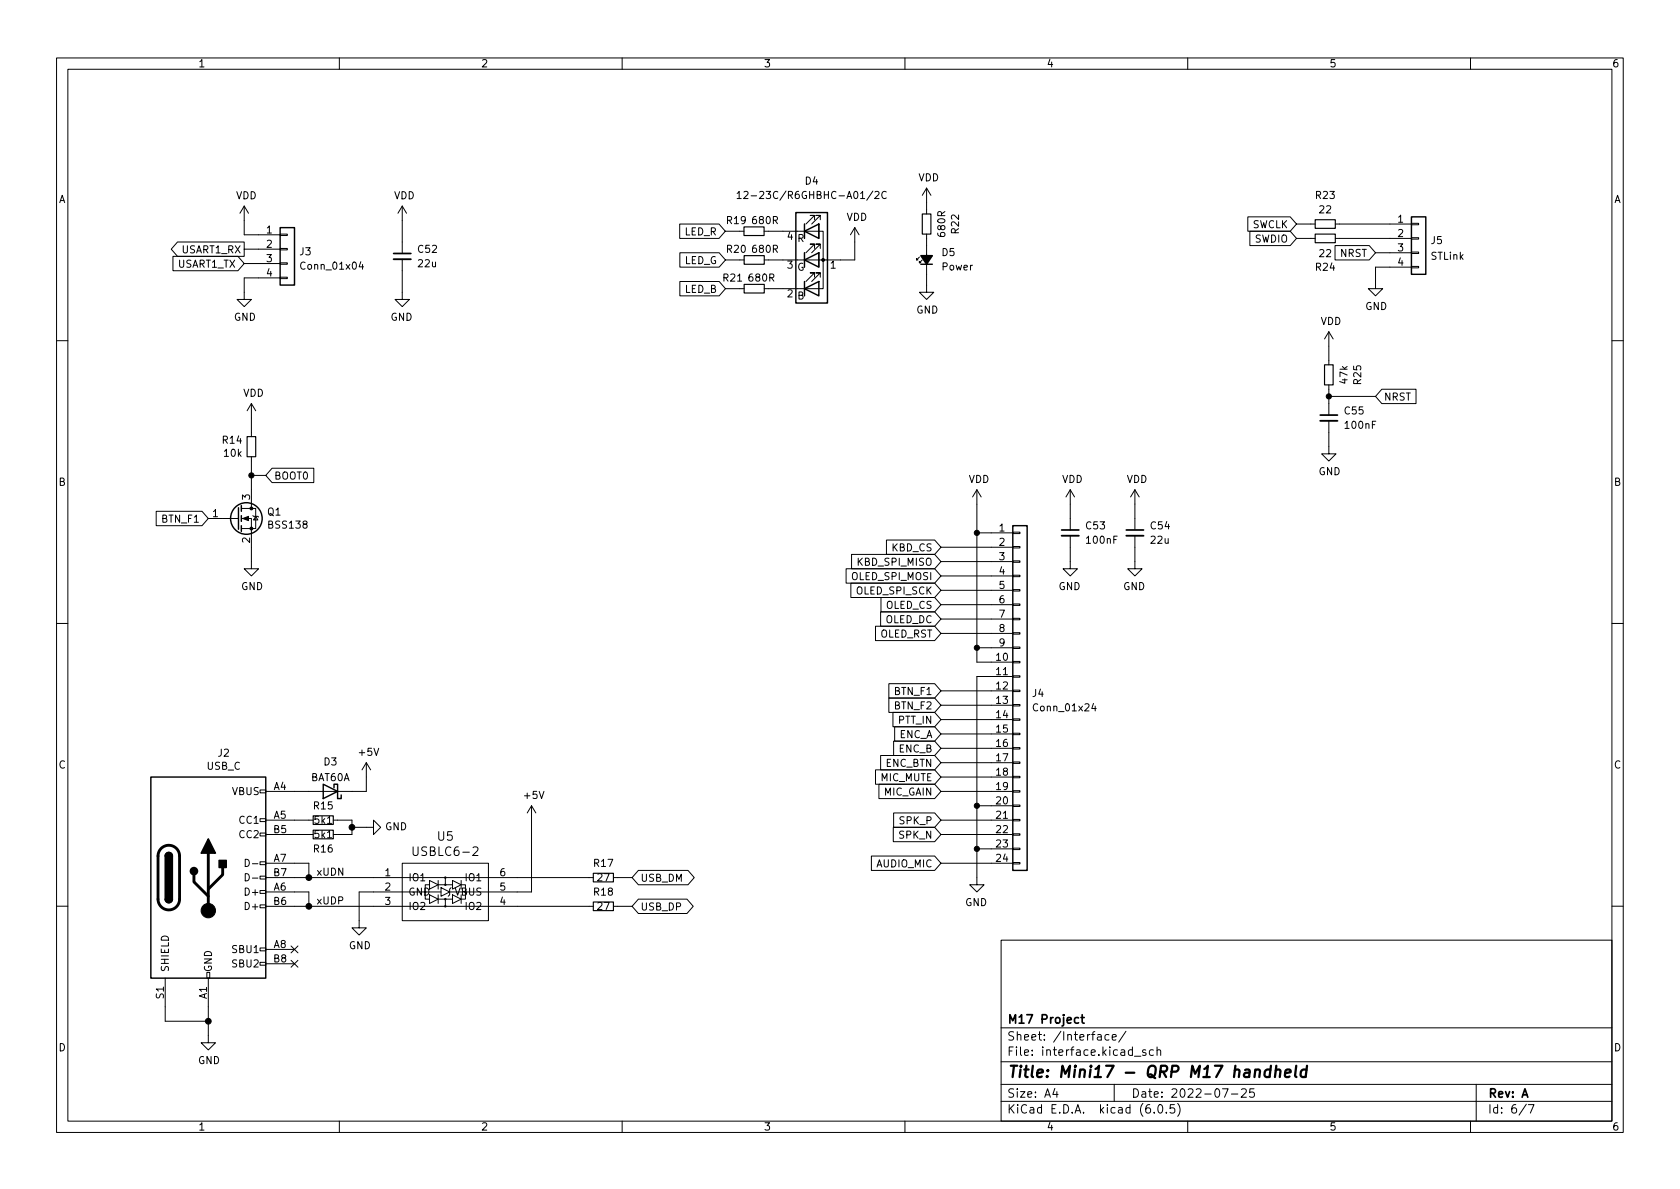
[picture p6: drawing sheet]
<svg xmlns="http://www.w3.org/2000/svg" width="297mm" height="210mm" viewBox="0 0 297 210" stroke-linecap="round" stroke-linejoin="round" font-family="sans-serif">
<g fill="none" stroke="#000" stroke-width=".18">
<path d="M10 10.2h277v190.1h-277zM12 12.2h273v186.1h-273zM60 10.2v2M110 10.2v2M160 10.2v2M210 10.2v2M260 10.2v2M43.2 36.4v5.1h6.3M43.2 36.4l-.8 1.3M43.2 36.4l.7 1.3M71.1 36.4v8.3M71.1 36.4l-.7 1.3"/>
<path d="M71.1 36.4l.8 1.3M120.2 39.6h6.9l1.1 1.3-1.1 1.3h-6.9zM130.3 34.2l.4-.4v1.3M130.3 35.1h.8M131.5 34l.5-.2 .3 .4-.8 .9h.8M142.2 39.6v2.6M144 38.9v-.8h-.7h.7l-1.5 1.5M144.8 39.6v2.6zM144.8 39.6h.1M145 38.9v-.8h-.7h.7l-1.5 1.5M154.7 34l.5-.2 .2 .4-.8 .9h.8M156.7 34a.6 .6 0 0 0-.8 .4 .6 .6 0 0 0 .6 .7l.2-.1"/>
<path d="M163.8 33.3v4.5M163.8 33.3l-.7 1.2M163.8 33.3l.8 1.2M220.6 38.3h7.5l1.1 1.3-1.1 1.3h-7.5zM229.2 39.6h3.3M236.1 39.6h13.5M249.6 39.5h1.2v.2h-1.2zM30.6 45.3h11.5l1.1 1.3-1.1 1.3h-11.5zM31.4 42.8h11.8v2.5h-11.8l-1.1-1.2zM43.2 44.1h6.3M43.2 46.6h6.3M49.5 49h1.3v.3h-1.3z"/>
<path d="M49.5 46.5h1.3v.2h-1.3zM49.5 43.9h1.3v.3h-1.3zM49.5 41.4h1.3v.3h-1.3zM49.5 49.1h-6.3v3.9h1.2l-1.2 1.2-1.3-1.2h1.3M63.8 46.3l-.3 .9h.8M64.1 46.8v.8M71.1 45.8v7.2h-1.3l1.3 1.2 1.3-1.2h-1.3M120.2 44.7h7l1.1 1.3-1.1 1.2h-7zM120.2 49.8h7l1.1 1.2-1.1 1.3h-7zM128.2 40.9h3.3M128.3 51h3.3M128.3 46h3.3"/>
<path d="M135.1 40.9h10.4v10.1h-10.4M135.1 46h5.9M142.2 44.7v2.5M144 49v-.7h-.7h.7l-1.5 1.5M144 43.9v-.7h-.7h.7l-1.5 1.5M144.8 44.7v2.5zM144.8 44.7h.1M145 49v-.7h-.7h.7l-1.5 1.5M145 43.9v-.7h-.7h.7l-1.5 1.5M151.1 40.3v5.7h-8.9M151.1 40.3l-.7 1.2M151.1 40.3l.8 1.2"/>
<path d="M162.6 45.5l-.5 .5v-.3v.3h.2M163.1 46l-.5 .5v-.3v.3h.2M163.8 41.4v10.3h1.3l-1.3 1.3-1.2-1.3h1.2M221 40.9h7.1l1.1 1.3-1.1 1.2h-7.1zM229.2 42.2h3.3M234.9 58.7v5.8M234.9 58.7l-.7 1.2M234.9 58.7l.8 1.2M236 43.4h6.1l1.1 1.3-1.1 1.3h-6.1zM236.1 42.2h13.5M243.2 44.7h6.4M249.6 47.1h1.2v.3h-1.2z"/>
<path d="M249.6 44.6h1.2v.2h-1.2zM249.6 42h1.2v.3h-1.2zM249.6 47.2h-6.4v3.8h1.3l-1.3 1.3-1.3-1.3h1.3M10 60.2h2M44.4 71.4v5.8M44.4 71.4l-.7 1.2M44.4 71.4l.8 1.2M234.9 74.4v5.9h1.3l-1.3 1.2-1.2-1.2h1.2M234.9 68.1v5.3M234.9 70.1h8.3M244.3 68.8h6.1v2.6h-6.1l-1.1-1.3zM285 60.2h2"/>
<path d="M27.6 90.4h8.1l1.1 1.3-1.1 1.3h-8.1zM36.8 91.7h5.4M42.7 91.7h1.7v8.9h1.3l-1.3 1.2-1.2-1.2h1.2M42.7 89.9h2.5v3.6h-2.5M44.4 80.8v9.1M44.4 84.1h2.6M44.7 91.2l.1 .1h.8l.1 .1M45.2 91.3l.4 .6h-.8zM48.1 82.8h7.4v2.5h-7.4l-1.1-1.2zM150.6 98h14.7l1.1 1.3-1.1 1.3h-14.7zM156.7 95.5h8.6l1.1 1.3-1.1 1.2h-8.6zM166.4 96.8h12.7"/>
<path d="M166.4 99.3h12.7M172.7 86.6l-.7 1.3M172.7 86.6v30.5h6.4M172.7 86.6l.8 1.3M172.7 94.2h6.4M179.1 99.2h1.2v.2h-1.2zM179.1 96.6h1.2v.3h-1.2zM179.1 94.1h1.2v.3h-1.2zM189.2 94.7v5.9h-1.2l1.2 1.2 1.3-1.2h-1.3M189.2 86.6v7.1M189.2 86.6l-.7 1.3M189.2 86.6l.8 1.3"/>
<path d="M200.7 94.7v5.9h-1.3l1.3 1.2 1.2-1.2h-1.2M200.7 86.6l-.8 1.3M200.7 86.6v7M200.7 86.6l.7 1.3M10 110.2h2M149.6 100.6h15.7l1.1 1.2-1.1 1.3h-15.7zM150.4 103.1h14.9l1.1 1.3-1.1 1.3h-14.9zM154.8 110.7h10.5l1.1 1.3-1.1 1.3h-10.5zM155.7 108.2h9.6l1.1 1.3-1.1 1.2h-9.6zM155.8 105.7h9.5l1.1 1.2-1.1 1.3h-9.5zM166.4 101.8h12.7M166.4 104.4h12.7"/>
<path d="M166.4 106.9h12.7M166.4 109.5h12.7M166.4 112h12.7M172.7 114.5h6.4M179.1 119.5h1.2v.3h-1.2zM179.1 117h1.2v.2h-1.2zM179.1 114.4h1.2v.3h-1.2zM179.1 111.9h1.2v.2h-1.2zM179.1 109.3h1.2v.3h-1.2zM179.1 106.8h1.2v.3h-1.2zM179.1 104.3h1.2v.2h-1.2zM179.1 101.7h1.2v.3h-1.2z"/>
<path d="M179.1 119.6h-6.4v36.9h-1.3l1.3 1.2 1.3-1.2h-1.3M285 110.2h2M46 139.7h1v.5h-1zM64.8 134.9v5h-17.8M64.8 134.9l-.8 1.2M64.8 134.9l.7 1.2M154.8 136.1h10.5l1.1 1.3-1.1 1.3h-10.5zM155.4 138.7h9.9l1.1 1.2-1.1 1.3h-9.9zM155.7 133.6h9.6l1.1 1.3-1.1 1.2h-9.6zM157.2 123.4h8.1l1.1 1.3-1.1 1.3h-8.1zM157.2 120.9h8.1l1.1 1.3-1.1 1.2h-8.1zM157.9 126h7.4l1.1 1.2-1.1 1.3h-7.4z"/>
<path d="M158 131.1h7.3l1.1 1.2-1.1 1.3h-7.3zM158.2 128.5h7.1l1.1 1.3-1.1 1.3h-7.1zM166.4 139.9h12.7M166.4 122.2h12.7M166.4 124.7h12.7M166.4 127.2h12.7M166.4 129.8h12.7M166.4 132.3h12.7M166.4 134.9h12.7M166.4 137.4h12.7M179.1 139.8h1.2v.3h-1.2zM179.1 137.3h1.2v.2h-1.2z"/>
<path d="M179.1 134.7h1.2v.3h-1.2zM179.1 132.2h1.2v.3h-1.2zM179.1 129.7h1.2v.2h-1.2zM179.1 127.1h1.2v.3h-1.2zM179.1 124.6h1.2v.2h-1.2zM179.1 122h1.2v.3h-1.2zM193.3 124.4l-.3 .9h.8M193.6 124.9v.8M43.4 152a.64 .64 0 0 1 .7 .6 .64 .64 0 0 1-.7 .6zM43.4 154.5a.64 .64 0 0 1 .7 .6 .64 .64 0 0 1-.7 .7zM44.6 152.7h1M44.6 155.3h1"/>
<path d="M46 157.5h1v.5h-1zM46 154.9h1v.5h-1zM46 152.4h1v.5h-1zM46 147.3h1v.5h-1zM46 144.8h1v.5h-1zM47 145h8.4M47 157.7h7.6v2.6M47 152.6h7.6v2.6M47 147.6h8.4M47 155.2h57.9M58.9 145h3.3v2.6h-3.3M62.2 146.3h3.8v-1.3l1.3 1.3-1.3 1.3v-1.3"/>
<path d="M71.1 152.6h15.3v10.2h-15.3zM75.9 158.2l1.6 .8-1.6 .8zM75.9 155.7l1.6 .8-1.6 .7zM77.5 159h2.5M77.5 155.7v1.5M77.5 158.2v1.6M77.5 156.5h2.5M78 157.7h-14.5v6.4h1.3l-1.3 1.2-1.3-1.2h1.3M78 157l1.5 .7-1.5 .8zM78.7 155.2v1.3M78.7 159v1.3M79.8 157l-.3 .2v1l-.3 .3"/>
<path d="M80 158.2l1.5 .8-1.5 .8zM80 155.7l1.5 .8-1.5 .7zM81.5 155.7v1.5M81.5 158.2v1.6M83.6 149.9l.6-.1 .2 .1 .1 .3-.9 1.1h.9M94 142.5v15.2h-14.5M94 142.5l-.8 1.3M94 142.5l.7 1.3M108.5 155.2h3.3M112.9 153.9h8.7l1.2 1.3-1.2 1.3h-8.7l-1.1-1.3zM112.9 159h8.6l1.1 1.3-1.1 1.2h-8.6l-1.1-1.2zM154.1 151.4h11.2l1.1 1.2-1.1 1.3h-11.2z"/>
<path d="M157.9 146.3h7.4l1.1 1.3-1.1 1.2h-7.4zM158 143.8h7.3l1.1 1.2-1.1 1.3h-7.3zM166.4 145h12.7M166.4 152.6h12.7M166.4 147.6h12.7M172.7 142.5h6.4M172.7 150.1h6.4M179.1 152.5h1.2v.3h-1.2zM179.1 150h1.2v.2h-1.2zM179.1 147.4h1.2v.3h-1.2zM179.1 144.9h1.2v.3h-1.2zM179.1 142.4h1.2v.2h-1.2z"/>
<path d="M10 160.2h2M29.2 173v7.6h7.6M36.6 172h.5v1h-.5zM36.8 173v11.4h1.3l-1.3 1.3-1.2-1.3h1.2M46 170.2h1v.5h-1zM46 167.6h1v.5h-1zM46 160h1v.5h-1zM47 167.9h5.1M47 160.3h57.9M47 170.4h5.1M51.5 169.8l1.2 1.2M51.5 167.3l1.2 1.2"/>
<path d="M52.7 169.8l-1.2 1.2M52.7 167.3l-1.2 1.2M108.5 160.3h3.3M177 166.3h108v32h-108zM285 160.2h2M60 198.3v2M110 198.3v2M160 198.3v2M177 194.8h108M177 191.8h108M177 187.8h108M177 181.8h108"/>
<path d="M186.5 192.5l-.4 1h1M186.9 193v1M194.1 183h.5l.1 .9M194.7 183.3l-.5 .1a.29 .29 0 0 0-.2 .2 .29 .29 0 0 0 .2 .3h.5M196.1 183l-.5-.1-.2 .3v.4l.1 .3h.6M196.6 183.4l.8-.1-.1-.3-.4-.1-.3 .2 .1 .8h.6M197 191.8v3M199.1 182.4l-1.3 1.9M200.6 186.8h1.1M202.6 185.7l-.4-.1-.2 .2 .1 .3 .5 .1v.4h-.6M203.9 185.7l-.4-.1-.3 .3v.4l.2 .3h.5M204.1 196.7v.1"/>
<path d="M204.6 185.8l.2-.2 .3 .1 .1 .9M204.6 185.1v1.5M204.9 195.4l.2-.1a.81 .81 0 0 1 .6 .7 .81 .81 0 0 1-.3 .8h-.2a.81 .81 0 0 1-.6-.6 .81 .81 0 0 1 .3-.8zM206.2 196.7v.1M207.6 195.3h-.7v.7l.2-.1 .5 .1 .1 .2-.1 .5-.2 .1-.5-.1M208.2 195.1a1.72 1.72 0 0 1 0 2.3M210 198.3v2M216.1 192.5h1l-.6 1.5M217.7 193.5h1.2M219.5 192.7l.6-.2 .2 .2 .1 .3-1 1h1M221.7 192.5h-.7l-.1 .7 .2-.1 .5 .1 .2 .2-.1 .5-.2 .1-.6-.1M260 198.3v2"/>
<path d="M261 191.8v6.5M269.9 195.3l-1.3 1.9M270.2 195.3h1l-.6 1.5"/>
<circle cx="78.7" cy="155.2" r=".13"/>
<circle cx="78.7" cy="156.5" r=".13"/>
<circle cx="78.7" cy="159" r=".13"/>
<circle cx="78.7" cy="160.3" r=".13"/>
</g>
<path d="M224.6 189.2a.66 .66 0 0 0-1 .3v.6l.1 .3 .2 .1 .6-.1M224.7 188.5l-.2 2M225.6 189.3a.49 .49 0 0 1 .8 .1l-.1 1.1M225.7 188.5l-.3 2M227.2 189.8l1-.2-.1-.4-.1-.1-.6 .1-.2 1 .2 .3 .6-.1M229.2 188.5l-.2 1.7 .2 .3M231 189.2a.66 .66 0 0 0-1 .3l-.1 .6 .2 .3 .2 .1 .6-.1M231.1 188.5l-.3 2" fill="none" stroke="#000" stroke-width=".4"/>
<path d="M69.6 44.8h3M233.4 73.4h3.1M187.7 93.7h3.1M199.1 93.7h3.1M191.1 179.9h.6M191.3 179.4v1.3l.4 .2M190.7 180l-.4-.1-.3 .3v.4l.1 .3h.6" fill="none" stroke="#000" stroke-width=".3"/>
<path d="M163.1 37.8h1.5v3.6h-1.5zM232.5 38.9h3.6v1.5h-3.6zM131.5 40.1h3.6v1.6h-3.6zM131.6 50.3h3.5v1.5h-3.5zM131.6 45.2h3.5v1.5h-3.5zM232.5 41.4h3.6v1.5h-3.6zM43.7 77.2h1.5v3.6h-1.5zM234.2 64.5h1.5v3.6h-1.5zM55.4 144.3h3.5v1.5h-3.5zM55.4 146.8h3.5v1.5h-3.5zM104.9 159.5h3.6v1.5h-3.6zM104.9 154.4h3.6v1.6h-3.6z" fill="none" stroke="#000" stroke-width=".2"/>
<g fill="none" stroke="#000" stroke-width=".25">
<path d="M140.7 37.6h5.6v16h-5.6zM142.2 39.6v2.6M249.6 38.3h2.5v10.2h-2.5zM49.5 40.3h2.6v10.1h-2.6zM142.2 51l2.6-1.2v2.5zM142.2 46l2.6-1.3v2.5zM142.2 40.9l2.6-1.3v2.6zM142.2 44.7v2.5M142.2 49.8v2.5M162.8 46.7h2M42.2 89.8v3.8M42.7 89.4v1"/>
<path d="M42.7 91.2v1M42.7 93v1M179.1 93h2.5v60.9h-2.5zM26.7 137.4h20.3v35.6h-20.3zM57.1 138.7l2.6 1.2-2.6 1.3zM59.1 139.3v-.6h.6v2.5h.6v-.6M29.2 159a.64 .64 0 0 0 .6 .6 .64 .64 0 0 0 .7-.6M29.2 151.4a.64 .64 0 0 1 .6-.7 .64 .64 0 0 1 .7 .7"/>
<circle cx="43.6" cy="91.7" r="2.79"/>
</g>
<path d="M28.5 150a1.91 1.91 0 0 1 2.1-.4 1.91 1.91 0 0 1 1.1 1.8v7.6a1.91 1.91 0 0 1-1.9 1.9 1.91 1.91 0 0 1-1.9-1.9v-7.8l.2-.6zM34.3 154.7v1.3l2.5 2.5M36.8 150.9v10.1M39.4 153.4v1.3l-2.6 2.5" fill="none" stroke="#000" stroke-width=".51"/>
<g fill="#000" stroke="#000" stroke-width=".25">
<path d="M162.8 45.2h2l-1 1.5zM29.2 159h1.3a.64 .64 0 0 1-.7 .6 .64 .64 0 0 1-.6-.6zM29.2 151.4h1.3v7.6h-1.3zM29.4 150.9a.64 .64 0 0 1 .7-.1 .64 .64 0 0 1 .4 .6h-1.3zM36.8 148.3l1.3 2.6h-2.5zM38.7 152.1h1.3v1.3h-1.3z"/>
<circle cx="34.3" cy="154" r=".63"/>
</g>
<g fill="#000" stroke="#000" stroke-width=".18">
<path d="M42.9 91.7l1-.4v.8z"/>
<circle cx="145.5" cy="46" r=".25"/>
<circle cx="234.9" cy="70.1" r=".46"/>
<circle cx="44.4" cy="84.1" r=".46"/>
<circle cx="44.4" cy="93.5" r=".25"/>
<circle cx="44.4" cy="89.9" r=".25"/>
<circle cx="172.7" cy="94.2" r=".46"/>
<circle cx="172.7" cy="114.5" r=".46"/>
<circle cx="54.6" cy="155.2" r=".51"/>
<circle cx="62.2" cy="146.3" r=".51"/>
<circle cx="172.7" cy="142.5" r=".46"/>
<circle cx="172.7" cy="150.1" r=".46"/>
<circle cx="36.8" cy="161" r="1.27"/>
<circle cx="54.6" cy="160.3" r=".51"/>
<circle cx="36.8" cy="180.6" r=".51"/>
</g>
<path d="M69.6 45.8h3M233.4 74.4h3.1M187.7 94.7h3.1M199.1 94.7h3.1" fill="none" stroke="#000" stroke-width=".33"/>
<text font-size="2.8" x="178" y="190.6">Title: Mini17 - QRP M17 handheld</text>
<g font-size="2.1">
<text x="77.4" y="148.7">U5</text>
<text x="73.6" y="151.4">USBLC6-2</text>
<text x="178" y="184">Sheet: /Interface/</text>
<text x="178" y="181">M17 Project</text>
<text x="178" y="186.7">File: interface.kicad_sch</text>
<text x="178" y="196.9">KiCad E.D.A. kicad (6.0.5)</text>
<text x="178" y="194.1">Size: A4</text>
<text x="200" y="194.1">Date: 2022-07-25</text>
<text x="263" y="194.1">Rev: A</text>
<text x="263" y="196.9">Id: 6/7</text>
</g>
<g font-size="1.8">
<text x="35" y="11.9">1</text>
<text x="85" y="11.9">2</text>
<text x="135" y="11.9">3</text>
<text x="185" y="11.9">4</text>
<text x="235" y="11.9">5</text>
<text x="285" y="11.9">6</text>
<text x="10.3" y="35.9">A</text>
<text x="41.7" y="35.2">VDD</text>
<text x="69.6" y="35.2">VDD</text>
<text x="132.7" y="35.2">12-23C/R6GHBHC-A01/2C</text>
<text x="142.4" y="32.6">D4</text>
<text x="162.3" y="32">VDD</text>
<text x="232.7" y="35.2">R23</text>
<text x="285.3" y="35.9">A</text>
<text x="47.1" y="41.3">1</text>
<text x="121" y="41.6">LED_R</text>
<text x="128.6" y="39.6">R19</text>
<text x="133.1" y="39.6">680R</text>
<text x="149.6" y="39">VDD</text>
<text x="167.1" y="41.7" transform="rotate(-90 167.1 41.7)">680R</text>
<text x="169.5" y="41.2" transform="rotate(-90 169.5 41.2)">R22</text>
<text x="221.3" y="40.3">SWCLK</text>
<text x="233.3" y="37.7">22</text>
<text x="247.2" y="39.4">1</text>
<text x="247.2" y="41.9">2</text>
<text x="31.4" y="47.3">USART1_TX</text>
<text x="32.2" y="44.8">USART1_RX</text>
<text x="47.1" y="43.8">2</text>
<text x="47.1" y="46.3">3</text>
<text x="53" y="45.1">J3</text>
<text x="53.5" y="47.7">Conn_01x04</text>
<text x="74" y="44.7">C52</text>
<text x="74" y="47.2">22u</text>
<text x="120.9" y="46.7">LED_G</text>
<text x="128.6" y="44.7">R20</text>
<text x="133.1" y="44.7">680R</text>
<text x="139.2" y="47.5">3</text>
<text x="139.2" y="42.4">4</text>
<text x="140.9" y="47.9">G</text>
<text x="141" y="42.8">R</text>
<text x="146.8" y="47.5">1</text>
<text x="166.6" y="45.3">D5</text>
<text x="166.6" y="47.8">Power</text>
<text x="221.8" y="42.9">SWDIO</text>
<text x="232.7" y="47.9">R24</text>
<text x="233.3" y="45.5">22</text>
<text x="237" y="45.4">NRST</text>
<text x="247.2" y="44.4">3</text>
<text x="247.2" y="47">4</text>
<text x="253" y="45.9">STLink</text>
<text x="253" y="43.2">J5</text>
<text x="47.1" y="48.9">4</text>
<text x="121" y="51.8">LED_B</text>
<text x="127.9" y="49.8">R21</text>
<text x="132.5" y="49.8">680R</text>
<text x="139.2" y="52.6">2</text>
<text x="141" y="53">B</text>
<text x="41.3" y="56.7">GND</text>
<text x="69" y="56.7">GND</text>
<text x="162" y="55.4">GND</text>
<text x="233.5" y="57.4">VDD</text>
<text x="241.4" y="54.8">GND</text>
<text x="43" y="70.1">VDD</text>
<text x="238.3" y="67.8" transform="rotate(-90 238.3 67.8)">47k</text>
<text x="240.7" y="67.9" transform="rotate(-90 240.7 67.9)">R25</text>
<text x="244.6" y="70.8">NRST</text>
<text x="237.8" y="73.3">C55</text>
<text x="237.9" y="75.8">100nF</text>
<text x="39.4" y="78.5">R14</text>
<text x="39.7" y="80.8">10k</text>
<text x="10.3" y="85.9">B</text>
<text x="44.2" y="88.4" transform="rotate(-90 44.2 88.4)">3</text>
<text x="48.4" y="84.8">BOOT0</text>
<text x="171.2" y="85.4">VDD</text>
<text x="187.7" y="85.4">VDD</text>
<text x="199.2" y="85.4">VDD</text>
<text x="233.1" y="84">GND</text>
<text x="285.3" y="85.9">B</text>
<text x="28.7" y="92.4">BTN_F1</text>
<text x="37.6" y="91.4">1</text>
<text x="44.2" y="96" transform="rotate(-90 44.2 96)">2</text>
<text x="47.3" y="91.2">Q1</text>
<text x="47.6" y="93.5">BSS138</text>
<text x="176.7" y="94">1</text>
<text x="192.1" y="93.6">C53</text>
<text x="203.5" y="93.6">C54</text>
<text x="151.8" y="100">KBD_SPI_MISO</text>
<text x="157.7" y="97.5">KBD_CS</text>
<text x="176.7" y="96.5">2</text>
<text x="176.7" y="99.1">3</text>
<text x="176.7" y="101.6">4</text>
<text x="192.2" y="96.1">100nF</text>
<text x="203.5" y="96.1">22u</text>
<text x="42.6" y="104.3">GND</text>
<text x="150.7" y="102.6">OLED_SPI_MOSI</text>
<text x="151.5" y="105.1">OLED_SPI_SCK</text>
<text x="156.6" y="107.7">OLED_CS</text>
<text x="176.7" y="104.1">5</text>
<text x="176.7" y="106.7">6</text>
<text x="187.1" y="104.3">GND</text>
<text x="198.6" y="104.3">GND</text>
<text x="155.5" y="112.7">OLED_RST</text>
<text x="156.5" y="110.2">OLED_DC</text>
<text x="176.7" y="109.2">7</text>
<text x="176.7" y="111.8">8</text>
<text x="176.2" y="116.8">10</text>
<text x="176.2" y="119.4">11</text>
<text x="176.7" y="114.3">9</text>
<text x="158.3" y="125.4">BTN_F2</text>
<text x="158.3" y="122.9">BTN_F1</text>
<text x="176.2" y="121.9">12</text>
<text x="176.2" y="124.5">13</text>
<text x="182.6" y="123.2">J4</text>
<text x="183" y="125.8">Conn_01x24</text>
<text x="158.8" y="128">PTT_IN</text>
<text x="158.9" y="130.5">ENC_A</text>
<text x="176.2" y="127">14</text>
<text x="176.2" y="129.5">15</text>
<text x="10.3" y="135.9">C</text>
<text x="36.6" y="136.1">USB_C</text>
<text x="38.6" y="133.8">J2</text>
<text x="57.3" y="135.3">D3</text>
<text x="63.6" y="133.6">+5V</text>
<text x="156.6" y="135.6">ENC_BTN</text>
<text x="158.9" y="133.1">ENC_B</text>
<text x="176.2" y="132.1">16</text>
<text x="176.2" y="134.6">17</text>
<text x="176.2" y="137.2">18</text>
<text x="285.3" y="135.9">C</text>
<text x="41.1" y="140.6">VBUS</text>
<text x="48.4" y="139.7">A4</text>
<text x="55" y="138.1">BAT60A</text>
<text x="55.5" y="143.1">R15</text>
<text x="92.8" y="141.3">+5V</text>
<text x="155.7" y="138.1">MIC_MUTE</text>
<text x="156.3" y="140.7">MIC_GAIN</text>
<text x="176.2" y="139.7">19</text>
<text x="176.2" y="142.2">20</text>
<text x="42.4" y="145.7">CC1</text>
<text x="42.4" y="148.2">CC2</text>
<text x="48.4" y="144.8">A5</text>
<text x="48.4" y="147.3">B5</text>
<text x="55.7" y="145.7">5k1</text>
<text x="55.7" y="148.2">5k1</text>
<text x="68.1" y="146.8">GND</text>
<text x="159" y="148.3">SPK_N</text>
<text x="159.1" y="145.8">SPK_P</text>
<text x="176.2" y="144.8">21</text>
<text x="176.2" y="147.3">22</text>
<text x="176.2" y="149.9">23</text>
<text x="48.4" y="152.4">A7</text>
<text x="48.4" y="154.9">B7</text>
<text x="55.5" y="150.7">R16</text>
<text x="55.9" y="154.8">xUDN</text>
<text x="68.1" y="154.9">1</text>
<text x="72.1" y="155.8">IO1</text>
<text x="82.5" y="155.8">IO1</text>
<text x="88.4" y="154.9">6</text>
<text x="105.1" y="153.3">R17</text>
<text x="105.7" y="155.8">27</text>
<text x="113.2" y="155.9">USB_DM</text>
<text x="155" y="153.4">AUDIO_MIC</text>
<text x="176.2" y="152.4">24</text>
<text x="43.7" y="158.4">D+</text>
<text x="43.7" y="160.9">D+</text>
<text x="48.4" y="157.5">A6</text>
<text x="48.4" y="160">B6</text>
<text x="55.9" y="159.9">xUDP</text>
<text x="68.1" y="157.5">2</text>
<text x="68.1" y="160">3</text>
<text x="72.1" y="158.4">GND</text>
<text x="72.1" y="160.9">IO2</text>
<text x="80.4" y="158.4">VBUS</text>
<text x="82.5" y="160.9">IO2</text>
<text x="88.4" y="160">4</text>
<text x="88.4" y="157.5">5</text>
<text x="105.1" y="158.4">R18</text>
<text x="105.7" y="160.9">27</text>
<text x="113.2" y="161">USB_DP</text>
<text x="170.6" y="160.2">GND</text>
<text x="48.4" y="167.6">A8</text>
<text x="61.7" y="167.8">GND</text>
<text x="29.8" y="172" transform="rotate(-90 29.8 172)">SHIELD</text>
<text x="37.5" y="172" transform="rotate(-90 37.5 172)">GND</text>
<text x="41.3" y="168.5">SBU1</text>
<text x="41.3" y="171.1">SBU2</text>
<text x="48.4" y="170.2">B8</text>
<text x="29" y="176.6" transform="rotate(-90 29 176.6)">S1</text>
<text x="36.6" y="176.6" transform="rotate(-90 36.6 176.6)">A1</text>
<text x="10.3" y="185.9">D</text>
<text x="285.3" y="185.9">D</text>
<text x="35" y="188.2">GND</text>
<text x="35" y="199.9">1</text>
<text x="85" y="199.9">2</text>
<text x="135" y="199.9">3</text>
<text x="185" y="199.9">4</text>
<text x="235" y="199.9">5</text>
<text x="285" y="199.9">6</text>
</g>
</svg>
